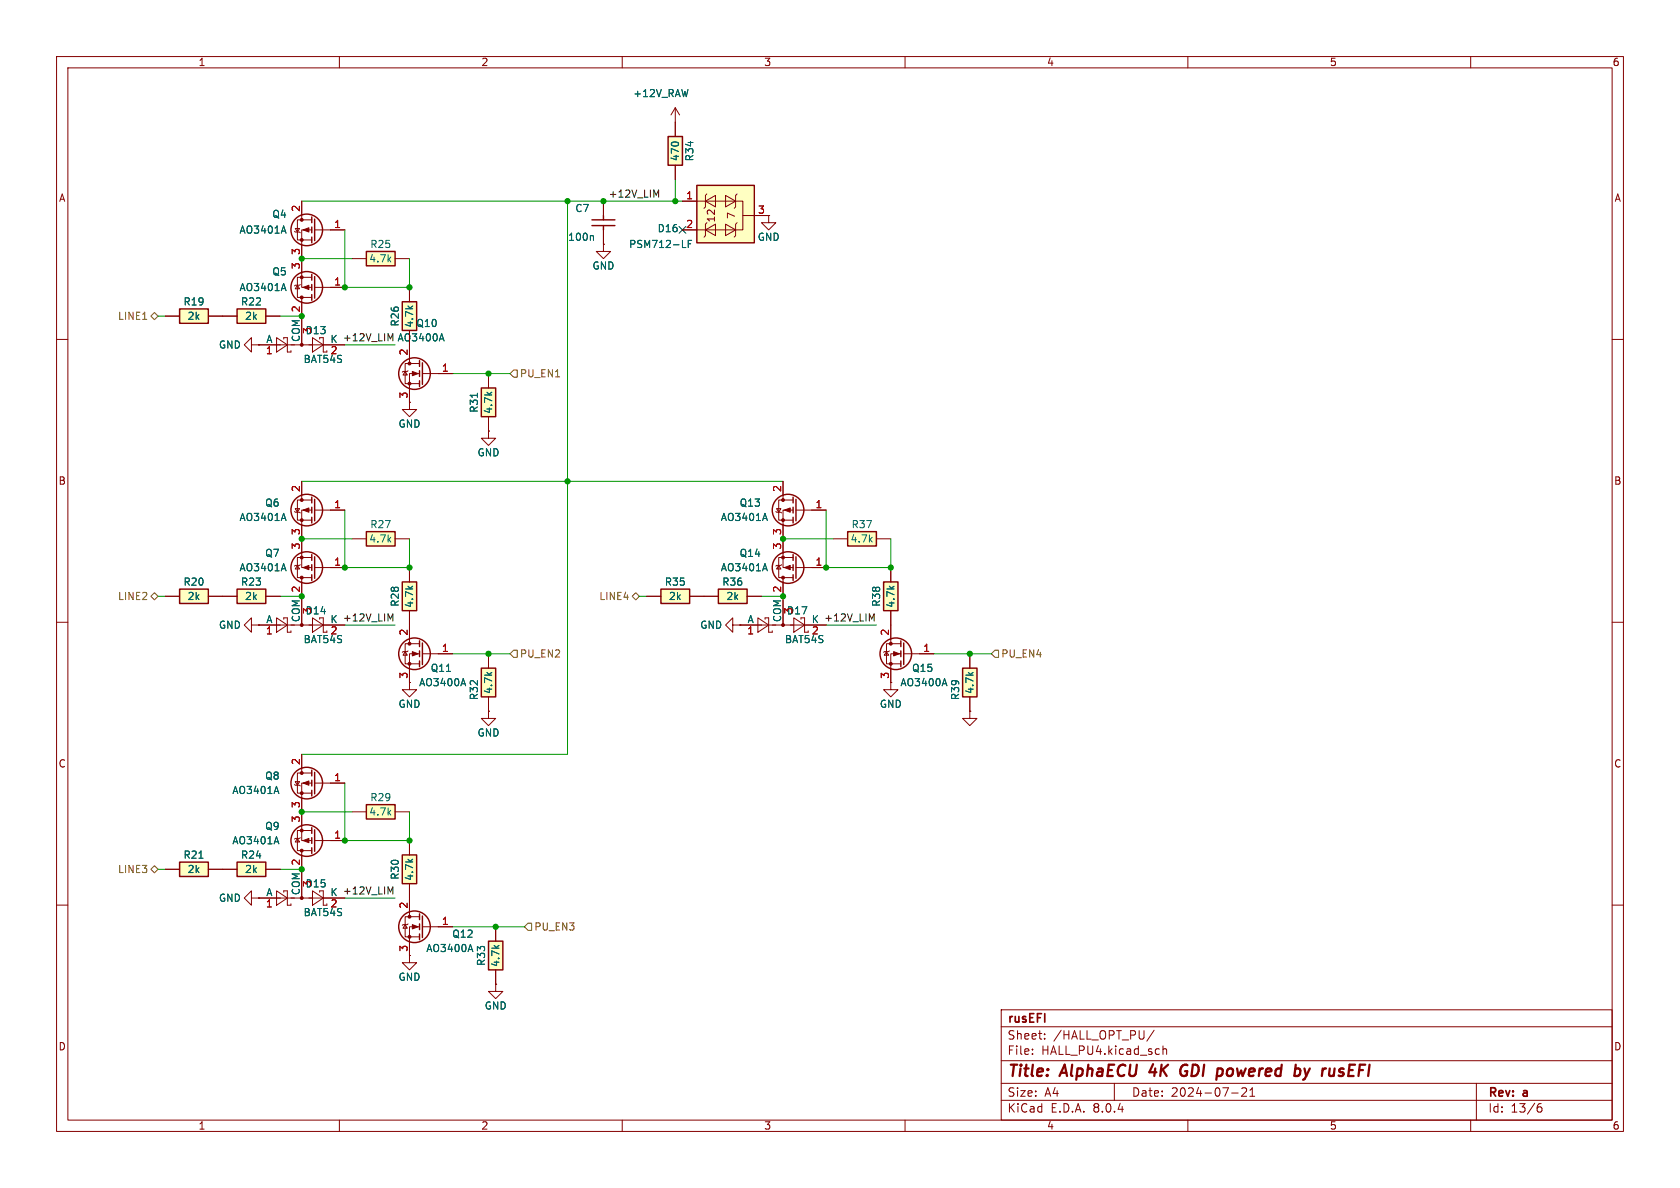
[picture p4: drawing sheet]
<svg xmlns="http://www.w3.org/2000/svg" width="297mm" height="210mm" viewBox="0 0 297 210" stroke-linecap="round" stroke-linejoin="round" font-family="sans-serif">
<g fill="none" stroke="#840000" stroke-width=".18">
<path d="M10 10h277v190h-277zM12 12h273v186h-273zM60 10v2M110 10v2M160 10v2M210 10v2M260 10v2M10 60h2M285 60h2M86.4 76.2v1.3h-1.3l1.3 1.2 1.2-1.2h-1.2M86.4 76.2h.1M10 110h2"/>
<path d="M285 110h2M10 160h2M285 160h2M177 178.5h108v19.5h-108zM60 198v2M110 198v2M160 198v2M177 194.5h108M177 191.5h108M177 187.5h108M177 181.5h108M182.5 186.3v.1"/>
<path d="M182.5 185.5v.1M184.7 183.6v.1M184.7 182.8v.1M197 191.5v3M204 182.1l-1.3 2M205.6 184.9v1.5M205.6 185.5l.2-.1 .4 .1v.9M210 198v2M217.7 193.2h1.2M220.3 192.4v.5l-.8 .9h.9M221 193.8h.8M221 192.7l.4-.4v1.5"/>
<path d="M260 198v2M261 191.5v6.5M271.7 196l.3-.3h.5l.1 .3v.3l-.3 .3h-.3l-.3-.3M272.5 195.1a.6 .6 0 0 0-.8 .6"/>
</g>
<path d="M203.8 188.1l-.6 1.4h1.2M208.9 190.1l.3 .1 .5-.1M209.5 189.4h.4M209.7 188.2l-.5 .1-.3 .2M230.6 188.9l.3 1.3M230.9 190.2l-.2 .5-.3 .2M231.6 188.9l-.7 1.3M236.6 190.1l.6 .1M237.1 188.9l-.2 .1-.1 .3 .2 .2" fill="none" stroke="#840000" stroke-width=".4"/>
<path d="M170.2 118.1h2.5v5.1h-2.5z" fill="#ffffc2"/>
<path d="M170.2 118.1h2.5v5.1h-2.5z" fill="none" stroke="#840000" stroke-width=".25"/>
<path d="M171.4 115.6v2.5M171.4 123.2v2.5" fill="none" stroke="#840000" stroke-width=".18"/>
<path d="M156.2 102.9h2.5v5.1h-2.5z" fill="#ffffc2"/>
<path d="M156.2 102.9h2.5v5.1h-2.5z" fill="none" stroke="#840000" stroke-width=".25"/>
<path d="M157.5 100.3v2.6M157.5 108v2.5" fill="none" stroke="#840000" stroke-width=".18"/>
<path d="M149.9 94h5v2.5h-5z" fill="#ffffc2"/>
<path d="M104.6 39.9h4.1M104.6 38.9h4.1M106.7 38.1v.8M106.7 39.9v.7M149.9 94h5v2.5h-5z" fill="none" stroke="#840000" stroke-width=".25"/>
<path d="M106.7 35.6v2.5M106.7 43.2v1.3h1.2l-1.2 1.2-1.3-1.2h1.3M106.7 43.2h.1M106.7 40.6v2.6M147.3 95.3h2.6M154.9 95.3h2.6" fill="none" stroke="#840000" stroke-width=".18"/>
<path d="M104.7 41.6l.2 .2v.7" fill="none" stroke="#006464" stroke-width=".18"/>
<path d="M71.1 53.3h2.6v5.1h-2.6z" fill="#ffffc2"/>
<path d="M71.1 53.3h2.6v5.1h-2.6z" fill="none" stroke="#840000" stroke-width=".25"/>
<path d="M72.4 50.8v2.5M72.4 58.4v2.6" fill="none" stroke="#840000" stroke-width=".18"/>
<path d="M64.8 44.5h5v2.5h-5z" fill="#ffffc2"/>
<g fill="none" stroke="#840000" stroke-width=".25">
<path d="M55.1 38.4v1M55.6 38.7v3.8M55.1 40.1v1M55.1 41.9v1M55.1 48.5v1M55.1 50.3v1M55.1 52.1v1M55.6 48.9v3.8M64.8 44.5h5v2.5h-5zM74.2 63.8v1M74.2 65.5v1M74.2 67.3v1"/>
<path d="M74.7 64.1v3.8"/>
<circle cx="54.2" cy="50.8" r="2.79"/>
<circle cx="54.2" cy="40.6" r="2.79"/>
<circle cx="73.3" cy="66" r="2.79"/>
</g>
<g fill="none" stroke="#840000" stroke-width=".18">
<path d="M53.3 35.6v3.3M55.1 38.9h-2.5v3.5h2.5M48.9 59.7l1.9 1.3-1.9 1.2zM50.2 59.9v-.2h.6v2.5h.6v-.2M52.1 40.9l.1 .1h.8l.1 .1M52.2 40.4h.8l-.4 .6zM52.6 50.4l.4 .7h-.8zM53.1 50.3l-.1 .1h-.8l-.1 .1M53.3 52.6v8.4M55.1 40.6h-1.8v10.2h1.8M55.1 49h-2.5v3.6h2.5M55.2 59.7l1.9 1.3-1.9 1.2z"/>
<path d="M55.6 50.8h5.4M55.6 40.6h5.4M56.5 59.7v.2M57.1 59.7v2.5h.7M62.2 45.7h2.6M69.8 45.7h2.6M45.7 61h15.3M71.6 65.7l.4 .6h-.8zM72.1 65.5l-.1 .2h-.8l-.1 .1M72.4 71.1v1.3h-1.3l1.3 1.3 1.3-1.3h-1.3M72.4 71.1h.1M72.4 61v3.3"/>
<path d="M74.2 66h-1.8v5.1M74.2 64.3h-2.6v3.5h2.6M74.7 66h5.3M157.5 120.7v1.2h-1.3l1.3 1.3 1.2-1.3h-1.2M157.5 120.7h.1"/>
</g>
<g fill="#840000" stroke="#840000" stroke-width=".18">
<path d="M72.9 65.7l1 .3-1 .4z"/>
<path d="M53.6 50.8l1-.4v.8z"/>
<path d="M53.6 40.6l1-.3v.7z"/>
<circle cx="72.4" cy="67.8" r=".25"/>
<circle cx="72.4" cy="64.3" r=".25"/>
<circle cx="53.3" cy="49" r=".25"/>
<circle cx="53.3" cy="52.6" r=".25"/>
<circle cx="53.3" cy="42.4" r=".25"/>
<circle cx="53.3" cy="38.9" r=".25"/>
<circle cx="53.3" cy="61" r=".25"/>
</g>
<path d="M50.1 39.9l.5 1.3M50.1 50.1l.5 1.3M78.1 59l.4 1.3" fill="none" stroke="#006464" stroke-width=".18"/>
<path d="M31.7 54.6h5.1v2.6h-5.1z" fill="#ffffc2"/>
<path d="M31.7 54.6h5.1v2.6h-5.1z" fill="none" stroke="#840000" stroke-width=".25"/>
<path d="M29.2 55.9h2.5M36.8 55.9h2.6" fill="none" stroke="#840000" stroke-width=".18"/>
<path d="M41.9 54.6h5.1v2.6h-5.1z" fill="#ffffc2"/>
<g fill="none" stroke="#840000" stroke-width=".25">
<path d="M41.9 54.6h5.1v2.6h-5.1zM74.2 113.3v1M74.2 115.1v1M74.2 116.8v1.1M74.7 113.7v3.8"/>
<circle cx="73.3" cy="115.6" r="2.79"/>
</g>
<path d="M39.4 55.9h2.5M47 55.9h2.5M44.4 61v-1.3l-1.2 1.3 1.2 1.2v-1.2h1.3M45.7 61h.1M71.6 115.2l.4 .6h-.8zM72.1 115.1l-.1 .1h-.8l-.1 .1M72.4 110.5v3.3M74.2 115.6h-1.8v5.1M74.2 113.8h-2.6v3.5h2.6M74.7 115.6h5.3M72.4 120.7v1.2h-1.3l1.3 1.3 1.3-1.3h-1.3M72.4 120.7h.1" fill="none" stroke="#840000" stroke-width=".18"/>
<g fill="#840000" stroke="#840000" stroke-width=".18">
<path d="M72.9 115.2l1 .4-1 .4z"/>
<circle cx="72.4" cy="117.3" r=".25"/>
<circle cx="72.4" cy="113.8" r=".25"/>
</g>
<path d="M81.9 120l.4 1.2" fill="none" stroke="#006464" stroke-width=".18"/>
<path d="M31.7 152.4h5.1v2.5h-5.1z" fill="#ffffc2"/>
<g fill="none" stroke="#840000" stroke-width=".25">
<path d="M31.7 152.4h5.1v2.5h-5.1zM74.2 161.5v1.1M74.2 163.3v1M74.2 165.1v1M74.7 161.9v3.8"/>
<circle cx="73.3" cy="163.8" r="2.79"/>
</g>
<path d="M29.2 153.7h2.5M36.8 153.7h2.6M72.4 158.8v3.3M71.6 163.4l.4 .7h-.8zM72.1 163.3l-.1 .1h-.8l-.1 .2M72.4 168.9v1.3h-1.3l1.3 1.3 1.3-1.3h-1.3M72.4 168.9h.1M74.2 163.8h-1.8v5.1M74.2 162.1h-2.6v3.5h2.6M74.7 163.8h5.3M87.6 174v1.3h-1.2l1.2 1.2 1.3-1.2h-1.3M87.6 174h.1" fill="none" stroke="#840000" stroke-width=".18"/>
<path d="M35.2 151.7h.7M83.2 166.9l.4 1.3" fill="none" stroke="#006464" stroke-width=".18"/>
<g fill="#840000" stroke="#840000" stroke-width=".18">
<path d="M72.9 163.4l1 .4-1 .4z"/>
<circle cx="72.4" cy="165.6" r=".25"/>
<circle cx="72.4" cy="162.1" r=".25"/>
</g>
<path d="M86.4 166.4h2.5v5.1h-2.5z" fill="#ffffc2"/>
<g fill="none" stroke="#840000" stroke-width=".25">
<path d="M55.1 136.1v1.1M55.1 137.9v1M55.1 139.7v1M55.6 136.5v3.8M55.1 146.3v1M55.1 148.1v1M55.1 149.9v1M55.6 146.7v3.8M86.4 166.4h2.5v5.1h-2.5z"/>
<circle cx="54.2" cy="138.4" r="2.79"/>
<circle cx="54.2" cy="148.6" r="2.79"/>
</g>
<g fill="none" stroke="#840000" stroke-width=".18">
<path d="M52.1 138.7l.1 .1h.8l.1 .1M52.2 138.2h.8l-.4 .6zM53.3 133.4v3.3M55.1 138.4h-1.8v10.2h1.8M55.1 136.7h-2.5v3.5h2.5M55.6 138.4h5.4M45.7 158.8h15.3M48.9 157.5l1.9 1.3-1.9 1.2zM50.2 157.7v-.2h.6v2.5h.6v-.2M52.6 148.2l.4 .6h-.8zM53.1 148.1l-.1 .1h-.8l-.1 .1M53.3 150.4v8.4"/>
<path d="M55.1 146.8h-2.5v3.6h2.5M55.2 157.5l1.9 1.3-1.9 1.2zM55.6 148.6h5.4M56.5 157.5v.2M57.1 157.5v2.5h.7M87.6 163.8v2.6M87.6 171.5v2.5"/>
</g>
<g fill="#840000" stroke="#840000" stroke-width=".18">
<path d="M53.6 138.4l1-.4v.8z"/>
<path d="M53.6 148.6l1-.4v.8z"/>
<circle cx="53.3" cy="140.2" r=".25"/>
<circle cx="53.3" cy="136.7" r=".25"/>
<circle cx="53.3" cy="158.7" r=".25"/>
<circle cx="53.3" cy="146.8" r=".25"/>
<circle cx="53.3" cy="150.4" r=".25"/>
</g>
<path d="M48.9 139l.4 1.3M48.9 147.9l.4 1.3" fill="none" stroke="#006464" stroke-width=".18"/>
<path d="M41.9 152.4h5.1v2.5h-5.1z" fill="#ffffc2"/>
<path d="M41.9 152.4h5.1v2.5h-5.1z" fill="none" stroke="#840000" stroke-width=".25"/>
<path d="M39.4 153.7h2.5M44.4 158.8v-1.3l-1.2 1.3 1.2 1.2v-1.2h1.3M45.7 158.8h.1M47 153.7h2.5" fill="none" stroke="#840000" stroke-width=".18"/>
<path d="M85.1 68.6h2.5v5.1h-2.5z" fill="#ffffc2"/>
<path d="M85.1 68.6h2.5v5.1h-2.5z" fill="none" stroke="#840000" stroke-width=".25"/>
<path d="M86.4 66v2.6M86.4 73.7v2.5" fill="none" stroke="#840000" stroke-width=".18"/>
<path d="M84.4 69.5v.7" fill="none" stroke="#006464" stroke-width=".18"/>
<path d="M71.1 151.1h2.6v5.1h-2.6z" fill="#ffffc2"/>
<path d="M71.1 151.1h2.6v5.1h-2.6z" fill="none" stroke="#840000" stroke-width=".25"/>
<path d="M72.4 148.6v2.5M72.4 156.2v2.6" fill="none" stroke="#840000" stroke-width=".18"/>
<path d="M64.8 142.2h5v2.6h-5z" fill="#ffffc2"/>
<path d="M64.8 142.2h5v2.6h-5z" fill="none" stroke="#840000" stroke-width=".25"/>
<path d="M62.2 143.5h2.6M69.8 143.5h2.6" fill="none" stroke="#840000" stroke-width=".18"/>
<path d="M123.2 32.8h10.1v10.1h-10.1z" fill="#ffffc2"/>
<path d="M123.2 32.8h10.1v10.1h-10.1z" fill="none" stroke="#840000" stroke-width=".25"/>
<g fill="none" stroke="#840000" stroke-width=".18">
<path d="M119.4 19.1l.7 1.2M119.4 19.1v2.5M119.4 19.1l-.8 1.2M120.6 35.6h10.7v2.5M124.7 35.6l1.8-1.1v2.1zM125 34.3l-.3 .2v2.1l-.2 .2M125 39.4l-.3 .2v2.1l-.2 .2M128.3 34.5l1.7 1.1-1.7 1zM128.3 39.6l1.7 1-1.7 1.1zM130.3 34.3l-.3 .2v2.1l-.2 .2M130.3 39.4l-.3 .2v2.1l-.2 .2M135.9 38.1h-4.6v2.5h-10.7"/>
<path d="M135.9 38.1v1.3h-1.3l1.3 1.2 1.3-1.2h-1.3M135.9 38.1h.1M124.7 40.6l1.8-1v2.1z"/>
</g>
<path d="M120.6 43.8h.7M121.7 43.1h.4M122.3 42.5h-.6v1.3" fill="none" stroke="#006464" stroke-width=".18"/>
<path d="M118.1 24.1h2.5v5.1h-2.5z" fill="#ffffc2"/>
<g fill="none" stroke="#840000" stroke-width=".25">
<path d="M118.1 24.1h2.5v5.1h-2.5zM159.3 113.3v1M159.3 115.1v1M159.3 116.8v1.1M159.8 113.7v3.8"/>
<circle cx="158.4" cy="115.6" r="2.79"/>
</g>
<path d="M119.4 21.6v2.5M119.4 29.2v2.6M156.7 115.2l.4 .6h-.8zM157.2 115.1l-.1 .1h-.8l-.1 .1M157.5 110.5v3.3M159.3 115.6h-1.8v5.1M159.3 113.8h-2.6v3.5h2.6M159.8 115.6h5.3M171.4 125.7v1.3h-1.2l1.2 1.3 1.3-1.3h-1.3M171.4 125.7h.1" fill="none" stroke="#840000" stroke-width=".18"/>
<g fill="#840000" stroke="#840000" stroke-width=".18">
<path d="M158 115.2l1 .4-1 .4z"/>
<circle cx="157.5" cy="117.3" r=".25"/>
<circle cx="157.5" cy="113.8" r=".25"/>
</g>
<path d="M167 120l.4 1.2" fill="none" stroke="#006464" stroke-width=".18"/>
<path d="M41.9 104.1h5.1v2.6h-5.1z" fill="#ffffc2"/>
<g fill="none" stroke="#840000" stroke-width=".25">
<path d="M55.1 87.9v1M55.1 89.7v1M55.1 91.4v1.1M55.1 98v1.1M55.1 99.8v1M55.6 88.3v3.8M55.6 98.4v3.8M41.9 104.1h5.1v2.6h-5.1zM55.1 101.6v1"/>
<circle cx="54.2" cy="90.2" r="2.79"/>
<circle cx="54.2" cy="100.3" r="2.79"/>
</g>
<g fill="none" stroke="#840000" stroke-width=".18">
<path d="M52.1 90.4l.1 .2h.8l.1 .1M52.2 89.9h.8l-.4 .7zM52.6 99.9l.4 .7h-.8zM53.1 99.8l-.1 .1h-.8l-.1 .2M53.3 85.1v3.3M55.1 90.2h-1.8v10.1h1.8M55.1 88.4h-2.5v3.5h2.5M55.1 98.6h-2.5v3.5h2.5M55.6 90.2h5.4M39.4 105.4h2.5M45.7 110.5h15.3M47 105.4h2.5"/>
<path d="M48.9 109.2l1.9 1.3-1.9 1.3zM50.2 109.5v-.3h.6v2.6h.6v-.3M53.3 102.1v8.4M55.2 109.2l1.9 1.3-1.9 1.3zM55.6 100.3h5.4M56.5 109.2v.3M57.1 109.2v2.6h.7"/>
</g>
<g fill="#840000" stroke="#840000" stroke-width=".18">
<path d="M53.6 90.2l1-.4v.8z"/>
<path d="M53.6 100.3l1-.4v.8z"/>
<circle cx="53.3" cy="91.9" r=".25"/>
<circle cx="53.3" cy="88.4" r=".25"/>
<circle cx="53.3" cy="98.6" r=".25"/>
<circle cx="53.3" cy="102.1" r=".25"/>
<circle cx="53.3" cy="110.5" r=".25"/>
</g>
<path d="M50.1 90.7l.5 1.3M50.1 99.6l.5 1.3" fill="none" stroke="#006464" stroke-width=".18"/>
<path d="M71.1 102.9h2.6v5.1h-2.6z" fill="#ffffc2"/>
<path d="M71.1 102.9h2.6v5.1h-2.6z" fill="none" stroke="#840000" stroke-width=".25"/>
<path d="M44.4 110.5v-1.3l-1.2 1.3 1.2 1.3v-1.3h1.3M45.7 110.5h.1M72.4 100.3v2.6M72.4 108v2.5" fill="none" stroke="#840000" stroke-width=".18"/>
<path d="M31.7 104.1h5.1v2.6h-5.1z" fill="#ffffc2"/>
<path d="M31.7 104.1h5.1v2.6h-5.1z" fill="none" stroke="#840000" stroke-width=".25"/>
<path d="M29.2 105.4h2.5M36.8 105.4h2.6" fill="none" stroke="#840000" stroke-width=".18"/>
<path d="M64.8 94h5v2.5h-5z" fill="#ffffc2"/>
<path d="M64.8 94h5v2.5h-5z" fill="none" stroke="#840000" stroke-width=".25"/>
<path d="M62.2 95.3h2.6M69.8 95.3h2.6" fill="none" stroke="#840000" stroke-width=".18"/>
<path d="M127 104.1h5.1v2.6h-5.1z" fill="#ffffc2"/>
<g fill="none" stroke="#840000" stroke-width=".25">
<path d="M140.2 87.9v1M140.2 89.7v1M140.2 91.4v1.1M140.2 98v1.1M140.2 99.8v1M140.7 88.3v3.8M140.7 98.4v3.8M127 104.1h5.1v2.6h-5.1zM140.2 101.6v1"/>
<circle cx="139.3" cy="90.2" r="2.79"/>
<circle cx="139.3" cy="100.3" r="2.79"/>
</g>
<g fill="none" stroke="#840000" stroke-width=".18">
<path d="M137.2 90.4l.1 .2h.7l.2 .1M137.3 89.9h.7l-.3 .7zM137.7 99.9l.3 .7h-.7zM138.2 99.8l-.2 .1h-.7l-.1 .2M138.4 85.1v3.3M140.2 90.2h-1.8v10.1h1.8M140.2 88.4h-2.5v3.5h2.5M140.2 98.6h-2.5v3.5h2.5M140.7 90.2h5.3M124.5 105.4h2.5M129.5 110.5v-1.3l-1.2 1.3 1.2 1.3v-1.3h1.3M130.8 110.5h.1"/>
<path d="M130.8 110.5h15.2M132.1 105.4h2.5M134 109.2l1.9 1.3-1.9 1.3zM135.3 109.5v-.3h.6v2.6h.6v-.3M138.4 102.1v8.4M140.3 109.2l1.9 1.3-1.9 1.3zM140.7 100.3h5.3M141.6 109.2v.3M142.2 109.2v2.6h.7"/>
</g>
<g fill="#840000" stroke="#840000" stroke-width=".18">
<path d="M138.7 90.2l1-.4v.8z"/>
<path d="M138.7 100.3l1-.4v.8z"/>
<circle cx="138.4" cy="91.9" r=".25"/>
<circle cx="138.4" cy="88.4" r=".25"/>
<circle cx="138.4" cy="98.6" r=".25"/>
<circle cx="138.4" cy="102.1" r=".25"/>
<circle cx="138.4" cy="110.5" r=".25"/>
</g>
<path d="M135.2 90.7l.5 1.3M135.2 99.6l.5 1.3" fill="none" stroke="#006464" stroke-width=".18"/>
<path d="M116.8 104.1h5.1v2.6h-5.1z" fill="#ffffc2"/>
<path d="M116.8 104.1h5.1v2.6h-5.1z" fill="none" stroke="#840000" stroke-width=".25"/>
<path d="M114.3 105.4h2.5M121.9 105.4h2.6M86.4 125.7v1.3h-1.3l1.3 1.3 1.2-1.3h-1.2M86.4 125.7h.1" fill="none" stroke="#840000" stroke-width=".18"/>
<path d="M85.1 118.1h2.5v5.1h-2.5z" fill="#ffffc2"/>
<path d="M85.1 118.1h2.5v5.1h-2.5z" fill="none" stroke="#840000" stroke-width=".25"/>
<g fill="none" stroke="#840000" stroke-width=".18">
<path d="M53.3 35.6v2.5M106.7 35.6v2.5M119.4 21.6v2.5M119.4 29.2v2.6M120.6 35.6h2.6M133.3 38.1h2.6M135.9 38.1h.1M29.2 55.9h2.5M36.8 55.9h5.1M47 55.9h2.5M53.3 43.2v5.1M53.3 53.3v7.7"/>
<path d="M58.4 40.6h2.6M58.4 50.8h2.6M72.4 50.8v2.5M72.4 58.4v5.1M106.7 43.2h.1M106.7 40.6v2.6M120.6 40.6h2.6M45.7 61h.1M45.7 61h3.8M57.1 61h3.9M72.4 71.1h.1M72.4 68.6v2.5"/>
<path d="M77.5 66h2.5M86.4 76.2h.1M86.4 66v2.6M86.4 73.7v2.5M53.3 85.1v2.5M53.3 92.7v5.1M58.4 90.2h2.6M138.4 85.1v2.5M138.4 92.7v5.1M143.5 90.2h2.5M29.2 105.4h2.5M36.8 105.4h5.1"/>
<path d="M45.7 110.5h.1M45.7 110.5h3.8M47 105.4h2.5M53.3 102.9v7.6M57.1 110.5h3.9M58.4 100.3h2.6M72.4 100.3v2.6M72.4 108v5M72.4 118.1v2.6M77.5 115.6h2.5M86.4 115.6v2.5M114.3 105.4h2.5"/>
<path d="M121.9 105.4h5.1M130.8 110.5h.1M130.8 110.5h3.8M132.1 105.4h2.5M138.4 102.9v7.6M142.2 110.5h3.8M143.5 100.3h2.5M157.5 100.3v2.6M157.5 108v5M157.5 118.1v2.6M162.6 115.6h2.5M171.4 115.6v2.5"/>
<path d="M53.3 133.4v2.5M58.4 138.4h2.6M72.4 120.7h.1M86.4 125.7h.1M86.4 123.2v2.5M157.5 120.7h.1M171.4 125.7h.1M171.4 123.2v2.5M29.2 153.7h2.5M36.8 153.7h5.1M45.7 158.8h.1M45.7 158.8h3.8"/>
<path d="M47 153.7h2.5M53.3 141v5.1M53.3 151.1v7.7M57.1 158.8h3.9M58.4 148.6h2.6M72.4 148.6v2.5M72.4 156.2v5.1M72.4 168.9h.1M72.4 166.4v2.5M77.5 163.8h2.5M87.6 174h.1M87.6 163.8v2.6"/>
<path d="M87.6 171.5v2.5"/>
</g>
<path d="M26.7 55.9l.6-.7 .6 .7-.6 .6zM90.2 66l.6-.6h.6v1.3h-.6zM26.7 105.4l.6-.6 .6 .6-.6 .6zM90.2 115.6l.6-.7h.6v1.3h-.6zM111.8 105.4l.6-.6 .6 .6-.6 .6zM175.9 114.9h.6v1.3h-.6l-.6-.6zM27.3 153l.6 .7-.6 .6-.6-.6zM93.3 163.2h.7v1.3h-.7l-.6-.7z" fill="none" stroke="#725600" stroke-width=".18"/>
<path d="M116 34.5l.4-.9v1.3M69 59.9l.4-.9v1.3M69 109.4l.4-.9v1.3M154.1 109.4l.4-.9v1.3M69 157.7l.4-.9v1.2" fill="none" stroke="#0f0f0f" stroke-width=".18"/>
<g fill="none" stroke="#009600" stroke-width=".18">
<path d="M53.3 35.6h67.3M100.3 35.6v97.8h-47M119.4 31.8v3.8M27.9 55.9h1.3M49.5 55.9h3.8M53.3 45.7h8.9M61 40.6v10.2h11.4v-5.1M61 61h8.8M80 66h10.2M53.3 95.3h8.9M53.3 85.1h85.1M61 90.2v10.1h11.4v-5"/>
<path d="M138.4 95.3h8.9M146 90.2v10.1h11.5v-5M27.9 105.4h1.3M49.5 105.4h3.8M61 110.5h8.8M80 115.6h10.2M113 105.4h1.3M134.6 105.4h3.8M146 110.5h8.9M165.1 115.6h10.2M61 138.4v10.2h11.4v-5.1M27.9 153.7h1.3"/>
<path d="M49.5 153.7h3.8M53.3 143.5h8.9M61 158.8h8.8M80 163.8h12.7"/>
</g>
<path d="M120 40l1.3 1.2M121.3 40l-1.3 1.2" fill="none" stroke="#000084" stroke-width=".18"/>
<g fill="none" stroke="#006464" stroke-width=".18">
<path d="M50.1 39.9l.5 1.3M50.1 50.1l.5 1.3M78.1 59l.4 1.3M104.7 41.6l.2 .2v.7M120.6 43.8h.7M121.7 43.1h.4M122.3 42.5h-.6v1.3M84.4 69.5v.7M50.1 99.6l.5 1.3M50.1 90.7l.5 1.3M135.2 99.6l.5 1.3M135.2 90.7l.5 1.3"/>
<path d="M81.9 120l.4 1.2M167 120l.4 1.2M48.9 139l.4 1.3M35.2 151.7h.7M48.9 147.9l.4 1.3M83.2 166.9l.4 1.3"/>
</g>
<g fill="#009600" stroke="#009600" stroke-width=".18">
<circle cx="86.4" cy="115.6" r=".46"/>
<circle cx="72.4" cy="148.6" r=".46"/>
<circle cx="87.6" cy="163.8" r=".46"/>
<circle cx="138.4" cy="105.4" r=".46"/>
<circle cx="138.4" cy="95.3" r=".46"/>
<circle cx="146" cy="100.3" r=".46"/>
<circle cx="72.4" cy="100.3" r=".46"/>
<circle cx="61" cy="100.3" r=".46"/>
<circle cx="53.3" cy="105.4" r=".46"/>
<circle cx="53.3" cy="95.3" r=".46"/>
<circle cx="61" cy="50.8" r=".46"/>
<circle cx="72.4" cy="50.8" r=".46"/>
<circle cx="53.3" cy="55.9" r=".46"/>
<circle cx="53.3" cy="45.7" r=".46"/>
<circle cx="86.4" cy="66" r=".46"/>
<circle cx="100.3" cy="85.1" r=".46"/>
<circle cx="100.3" cy="35.6" r=".46"/>
<circle cx="157.5" cy="100.3" r=".46"/>
<circle cx="171.4" cy="115.6" r=".46"/>
<circle cx="106.7" cy="35.6" r=".46"/>
<circle cx="119.4" cy="35.6" r=".46"/>
<circle cx="61" cy="148.6" r=".46"/>
<circle cx="53.3" cy="143.5" r=".46"/>
<circle cx="53.3" cy="153.7" r=".46"/>
</g>
<g font-size="2.8" fill="#840000">
<text x="178" y="190.9">Title:</text>
<text x="187.7" y="190.9">AlphaECU</text>
<text x="204.1" y="190.9">4K</text>
<text x="210.3" y="190.9">GDI</text>
<text x="217.6" y="190.9">powered</text>
<text x="232.1" y="190.9">by</text>
<text x="237.8" y="190.9">rusEFI</text>
</g>
<g font-size="2.1" fill="#840000">
<text x="178" y="184">Sheet:</text>
<text x="178" y="181.2">rusEFI</text>
<text x="186.2" y="184">/HALL_OPT_PU/</text>
<text x="178" y="186.7">File:</text>
<text x="184.1" y="186.7">HALL_PU4.kicad_sch</text>
<text x="178" y="196.9">KiCad</text>
<text x="178" y="194.1">Size:</text>
<text x="184.7" y="194.1">A4</text>
<text x="185.7" y="196.9">E.D.A.</text>
<text x="193.3" y="196.9">8.0.4</text>
<text x="200" y="194.1">Date:</text>
<text x="207" y="194.1">2024-07-21</text>
<text x="263" y="194.3">Rev:</text>
<text x="263" y="196.9">Id:</text>
<text x="267.1" y="196.9">13/6</text>
<text x="269.4" y="194.3">a</text>
</g>
<g font-size="1.8" fill="#840000">
<text x="35" y="11.9">1</text>
<text x="85" y="11.9">2</text>
<text x="135" y="11.9">3</text>
<text x="185" y="11.9">4</text>
<text x="235" y="11.9">5</text>
<text x="285" y="11.9">6</text>
<text x="10.3" y="35.9">A</text>
<text x="285.3" y="35.9">A</text>
<text x="126.6" y="39.4" transform="rotate(-90 126.6 39.4)">12</text>
<text x="130.2" y="38.8" transform="rotate(-90 130.2 38.8)">7</text>
<text x="10.3" y="85.9">B</text>
<text x="285.3" y="85.9">B</text>
<text x="10.3" y="135.9">C</text>
<text x="285.3" y="135.9">C</text>
<text x="10.3" y="185.9">D</text>
<text x="285.3" y="185.9">D</text>
<text x="35" y="199.9">1</text>
<text x="85" y="199.9">2</text>
<text x="135" y="199.9">3</text>
<text x="185" y="199.9">4</text>
<text x="235" y="199.9">5</text>
<text x="285" y="199.9">6</text>
</g>
<g font-size="1.8" fill="#006464">
<text x="111.8" y="17.4">+12V_RAW</text>
<text x="120.2" y="28.6" transform="rotate(-90 120.2 28.6)">470</text>
<text x="122.8" y="28.6" transform="rotate(-90 122.8 28.6)">R34</text>
<text x="42.2" y="41.5">AO3401A</text>
<text x="48" y="38.7">Q4</text>
<text x="101.6" y="37.7">C7</text>
<text x="116.2" y="41.2">D16</text>
<text x="65.2" y="46.6">4.7k</text>
<text x="65.4" y="44">R25</text>
<text x="100.3" y="42.8">100n</text>
<text x="104.6" y="47.9">GND</text>
<text x="111.1" y="44">PSM712-LF</text>
<text x="133.9" y="42.8">GND</text>
<text x="42.2" y="51.7">AO3401A</text>
<text x="48" y="48.9">Q5</text>
<text x="32.3" y="54.2">R19</text>
<text x="33.1" y="56.7">2k</text>
<text x="42.5" y="54.2">R22</text>
<text x="43.2" y="56.7">2k</text>
<text x="53.9" y="59.3">D13</text>
<text x="70.7" y="57.8" transform="rotate(-90 70.7 57.8)">R26</text>
<text x="73.3" y="58" transform="rotate(-90 73.3 58)">4.7k</text>
<text x="73.5" y="58">Q10</text>
<text x="38.6" y="61.8">GND</text>
<text x="47" y="60.7">A</text>
<text x="53.1" y="60.5" transform="rotate(-90 53.1 60.5)">COM</text>
<text x="53.6" y="64.4">BAT54S</text>
<text x="58.3" y="60.7">K</text>
<text x="70.2" y="60.6">AO3400A</text>
<text x="70.4" y="75.8">GND</text>
<text x="84.7" y="73.1" transform="rotate(-90 84.7 73.1)">R31</text>
<text x="87.2" y="73.2" transform="rotate(-90 87.2 73.2)">4.7k</text>
<text x="84.3" y="80.9">GND</text>
<text x="46.8" y="89.8">Q6</text>
<text x="130.7" y="89.8">Q13</text>
<text x="42.2" y="92.3">AO3401A</text>
<text x="65.4" y="93.6">R27</text>
<text x="127.3" y="92.3">AO3401A</text>
<text x="150.5" y="93.6">R37</text>
<text x="42.2" y="101.2">AO3401A</text>
<text x="46.8" y="98.7">Q7</text>
<text x="65.2" y="96.1">4.7k</text>
<text x="127.3" y="101.2">AO3401A</text>
<text x="130.7" y="98.7">Q14</text>
<text x="150.3" y="96.1">4.7k</text>
<text x="32.3" y="103.7">R20</text>
<text x="33.1" y="106.3">2k</text>
<text x="42.5" y="103.7">R23</text>
<text x="43.2" y="106.3">2k</text>
<text x="70.7" y="107.4" transform="rotate(-90 70.7 107.4)">R28</text>
<text x="73.3" y="107.5" transform="rotate(-90 73.3 107.5)">4.7k</text>
<text x="117.4" y="103.7">R35</text>
<text x="118.2" y="106.3">2k</text>
<text x="127.6" y="103.7">R36</text>
<text x="128.3" y="106.3">2k</text>
<text x="155.8" y="107.4" transform="rotate(-90 155.8 107.4)">R38</text>
<text x="158.3" y="107.5" transform="rotate(-90 158.3 107.5)">4.7k</text>
<text x="38.6" y="111.4">GND</text>
<text x="47" y="110.2">A</text>
<text x="53.1" y="110.1" transform="rotate(-90 53.1 110.1)">COM</text>
<text x="53.6" y="113.9">BAT54S</text>
<text x="53.9" y="108.8">D14</text>
<text x="58.3" y="110.2">K</text>
<text x="123.7" y="111.4">GND</text>
<text x="132.1" y="110.2">A</text>
<text x="138.2" y="110.1" transform="rotate(-90 138.2 110.1)">COM</text>
<text x="138.7" y="113.9">BAT54S</text>
<text x="139" y="108.8">D17</text>
<text x="143.4" y="110.2">K</text>
<text x="76" y="119">Q11</text>
<text x="161.1" y="119">Q15</text>
<text x="70.4" y="125.3">GND</text>
<text x="74" y="121.5">AO3400A</text>
<text x="84.7" y="123.9" transform="rotate(-90 84.7 123.9)">R32</text>
<text x="87.2" y="122.8" transform="rotate(-90 87.2 122.8)">4.7k</text>
<text x="155.4" y="125.3">GND</text>
<text x="159.1" y="121.5">AO3400A</text>
<text x="169.8" y="123.9" transform="rotate(-90 169.8 123.9)">R39</text>
<text x="172.3" y="122.8" transform="rotate(-90 172.3 122.8)">4.7k</text>
<text x="84.3" y="130.4">GND</text>
<text x="41" y="140.6">AO3401A</text>
<text x="46.8" y="138">Q8</text>
<text x="65.4" y="141.8">R29</text>
<text x="41" y="149.5">AO3401A</text>
<text x="46.8" y="146.9">Q9</text>
<text x="65.2" y="144.4">4.7k</text>
<text x="32.3" y="152">R21</text>
<text x="33.1" y="154.5">2k</text>
<text x="42.5" y="152">R24</text>
<text x="43.2" y="154.5">2k</text>
<text x="70.7" y="155.6" transform="rotate(-90 70.7 155.6)">R30</text>
<text x="73.3" y="155.8" transform="rotate(-90 73.3 155.8)">4.7k</text>
<text x="38.6" y="159.6">GND</text>
<text x="47" y="158.5">A</text>
<text x="53.1" y="158.3" transform="rotate(-90 53.1 158.3)">COM</text>
<text x="53.9" y="157.1">D15</text>
<text x="58.3" y="158.5">K</text>
<text x="53.6" y="162.2">BAT54S</text>
<text x="79.9" y="166">Q12</text>
<text x="70.4" y="173.6">GND</text>
<text x="75.3" y="168.5">AO3400A</text>
<text x="86" y="170.9" transform="rotate(-90 86 170.9)">R33</text>
<text x="88.5" y="171" transform="rotate(-90 88.5 171)">4.7k</text>
<text x="85.6" y="178.7">GND</text>
</g>
<g font-size="1.8" fill="#0f0f0f">
<text x="107.5" y="35">+12V_LIM</text>
<text x="58.3" y="60.7">K +12V_LIM</text>
<text x="58.3" y="110.2">K +12V_LIM</text>
<text x="143.4" y="110.2">K +12V_LIM</text>
<text x="58.3" y="158.5">K +12V_LIM</text>
</g>
<g font-size="1.8" fill="#a90000">
<text x="121.2" y="35.3">1</text>
<text x="53.1" y="37.5" transform="rotate(-90 53.1 37.5)">2</text>
<text x="59" y="40.4">1</text>
<text x="121.2" y="40.4">2</text>
<text x="133.9" y="37.8">3</text>
<text x="53.1" y="47.7" transform="rotate(-90 53.1 47.7)">3</text>
<text x="53.1" y="45.2" transform="rotate(-90 53.1 45.2)">3</text>
<text x="59" y="50.5">1</text>
<text x="53.1" y="55.3" transform="rotate(-90 53.1 55.3)">2</text>
<text x="55.3" y="59.1" transform="rotate(-90 55.3 59.1)">3</text>
<text x="46.9" y="62.9">1</text>
<text x="58.3" y="62.9">2</text>
<text x="72.1" y="62.9" transform="rotate(-90 72.1 62.9)">2</text>
<text x="78" y="65.8">1</text>
<text x="72.1" y="70.6" transform="rotate(-90 72.1 70.6)">3</text>
<text x="53.1" y="87.1" transform="rotate(-90 53.1 87.1)">2</text>
<text x="59" y="89.9">1</text>
<text x="138.2" y="87.1" transform="rotate(-90 138.2 87.1)">2</text>
<text x="144.1" y="89.9">1</text>
<text x="53.1" y="94.7" transform="rotate(-90 53.1 94.7)">3</text>
<text x="138.2" y="94.7" transform="rotate(-90 138.2 94.7)">3</text>
<text x="53.1" y="97.2" transform="rotate(-90 53.1 97.2)">3</text>
<text x="59" y="100.1">1</text>
<text x="138.2" y="97.2" transform="rotate(-90 138.2 97.2)">3</text>
<text x="144.1" y="100.1">1</text>
<text x="53.1" y="104.8" transform="rotate(-90 53.1 104.8)">2</text>
<text x="138.2" y="104.8" transform="rotate(-90 138.2 104.8)">2</text>
<text x="46.9" y="112.5">1</text>
<text x="55.3" y="108.7" transform="rotate(-90 55.3 108.7)">3</text>
<text x="58.3" y="112.5">2</text>
<text x="72.1" y="112.5" transform="rotate(-90 72.1 112.5)">2</text>
<text x="132" y="112.5">1</text>
<text x="140.4" y="108.7" transform="rotate(-90 140.4 108.7)">3</text>
<text x="143.4" y="112.5">2</text>
<text x="157.2" y="112.5" transform="rotate(-90 157.2 112.5)">2</text>
<text x="78" y="115.3">1</text>
<text x="163.1" y="115.3">1</text>
<text x="72.1" y="120.1" transform="rotate(-90 72.1 120.1)">3</text>
<text x="157.2" y="120.1" transform="rotate(-90 157.2 120.1)">3</text>
<text x="53.1" y="135.3" transform="rotate(-90 53.1 135.3)">2</text>
<text x="53.1" y="142.9" transform="rotate(-90 53.1 142.9)">3</text>
<text x="59" y="138.2">1</text>
<text x="53.1" y="145.5" transform="rotate(-90 53.1 145.5)">3</text>
<text x="59" y="148.3">1</text>
<text x="53.1" y="153.1" transform="rotate(-90 53.1 153.1)">2</text>
<text x="46.9" y="160.7">1</text>
<text x="55.3" y="156.9" transform="rotate(-90 55.3 156.9)">3</text>
<text x="58.3" y="160.7">2</text>
<text x="72.1" y="160.7" transform="rotate(-90 72.1 160.7)">2</text>
<text x="78" y="163.6">1</text>
<text x="72.1" y="168.3" transform="rotate(-90 72.1 168.3)">3</text>
</g>
<g font-size="1.8" fill="#725600">
<text x="20.8" y="56.7">LINE1</text>
<text x="91.8" y="66.9">PU_EN1</text>
<text x="20.8" y="106.3">LINE2</text>
<text x="105.9" y="106.3">LINE4</text>
<text x="91.8" y="116.4">PU_EN2</text>
<text x="176.9" y="116.4">PU_EN4</text>
<text x="20.8" y="154.5">LINE3</text>
<text x="94.4" y="164.7">PU_EN3</text>
</g>
</svg>
